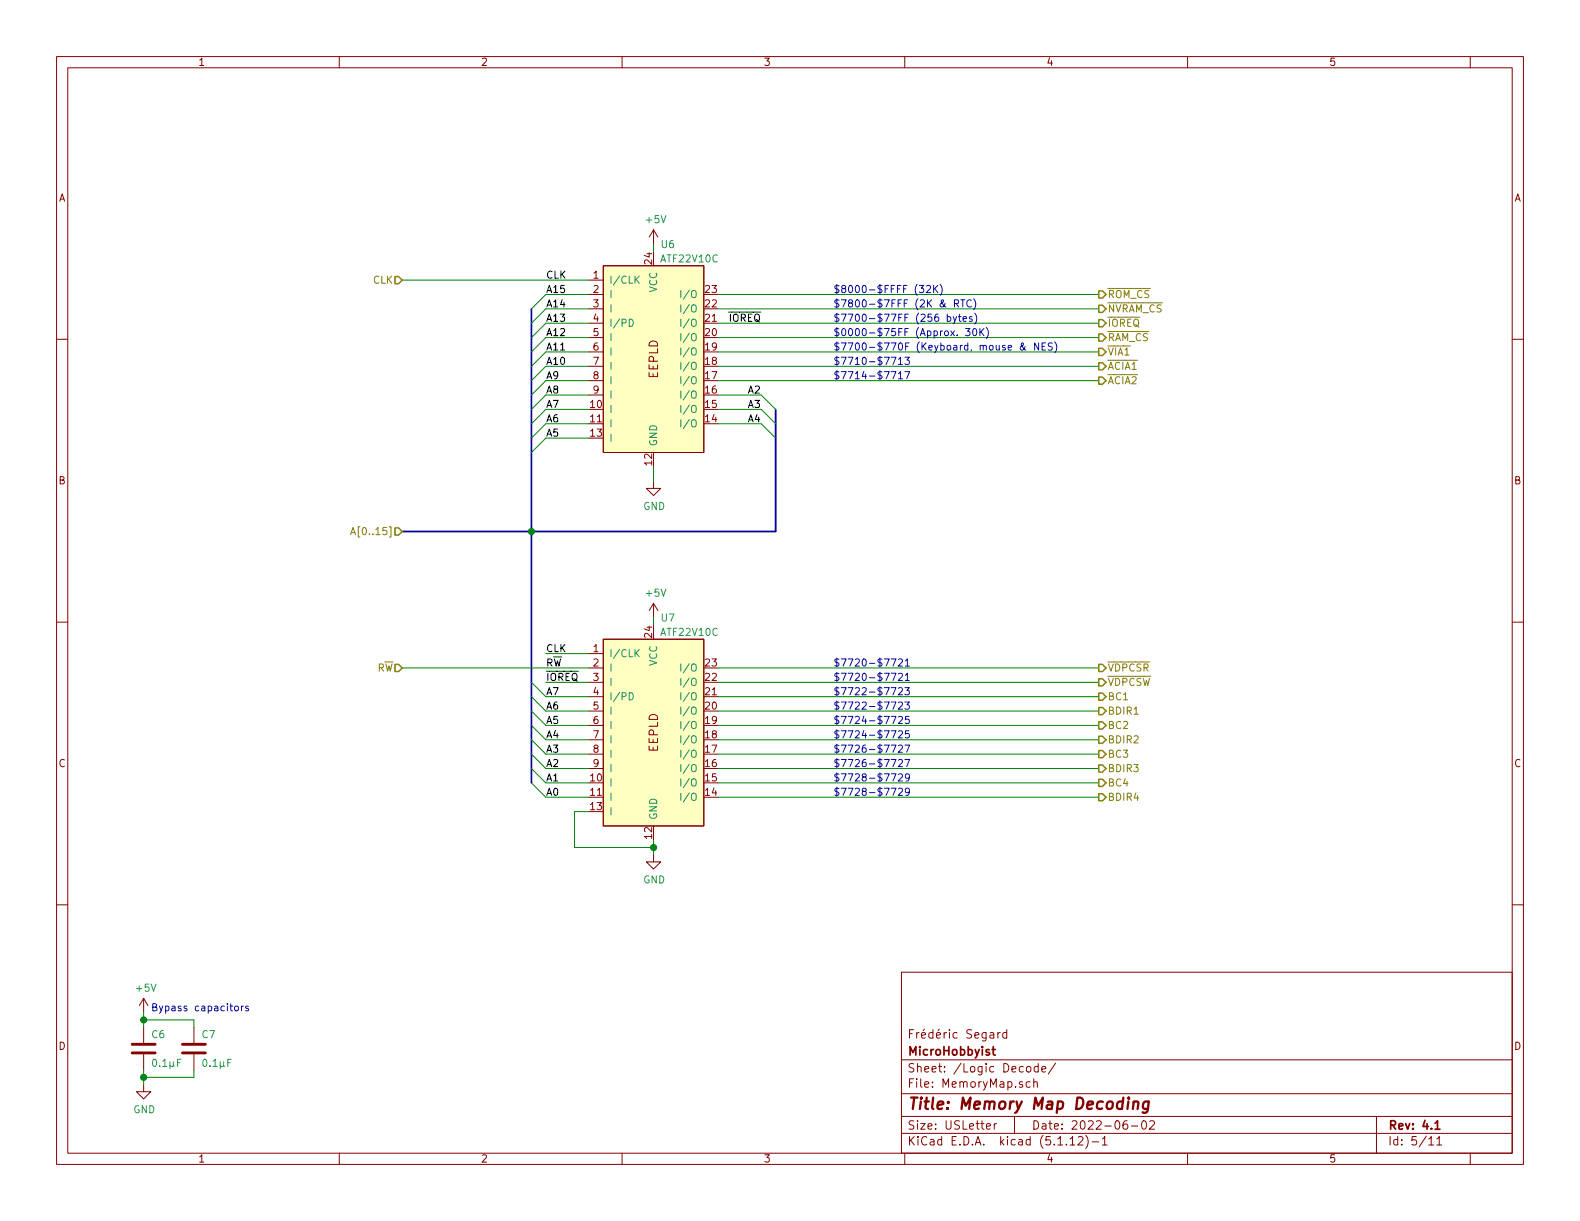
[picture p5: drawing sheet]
<svg xmlns="http://www.w3.org/2000/svg" width="279mm" height="216mm" viewBox="0 0 279 216" stroke-linecap="round" stroke-linejoin="round" font-family="sans-serif">
<g fill="none" stroke="#840000" stroke-width=".18">
<path d="M10 10h259.4v195.9h-259.4zM12 12h255.4v191.9h-255.4zM60 10v2M110 10v2M160 10v2M210 10v2M260 10v2M10 60h2M104.1 49.5h2.6M104.1 52.1h2.6M104.1 54.6h2.6M104.1 57.2h2.6"/>
<path d="M104.1 59.7h2.6M106.7 47h17.8v33h-17.8zM115.6 40.6v2.6M115.6 40.6l-.8 1.3M115.6 40.6l.7 1.3M267.4 60h2M104.1 62.2h2.6M104.1 64.8h2.6M104.1 67.3h2.6M104.1 69.9h2.6M115.6 85.1v1.3h1.2l-1.2 1.2-1.3-1.2h1.3M10 110h2"/>
<path d="M104.1 115.6h2.6M104.1 118.1h2.6M106.7 113h17.8v33.1h-17.8zM115.6 106.7l-.8 1.3M115.6 106.7v2.5M115.6 106.7l.7 1.3M267.4 110h2M104.1 120.7h2.6M104.1 123.2h2.6M104.1 125.7h2.6M104.1 128.3h2.6M104.1 130.8h2.6"/>
<path d="M104.1 133.4h2.6M104.1 135.9h2.6M10 160h2M115.6 151.1v1.3h1.2l-1.2 1.3-1.3-1.3h1.3M267.4 160h2M25.4 176.5l-.8 1.3M25.4 176.5v2.6M25.4 176.5l.8 1.3M159.4 171.9h108v32h-108zM25.4 191.8v1.2h1.3l-1.3 1.3-1.3-1.3h1.3M25.4 181.6v2.8M25.4 186.4v2.8"/>
<path d="M34.3 181.6v2.8M34.3 186.4v2.8M159.4 197.4h108M159.4 193.4h108M159.4 187.4h108M174.4 199.2l.8-.2-.1-.2-.4-.1-.3 .2 .1 .7h.6M175.8 198.7v1M176.2 198.7l-.3 .1-.1 .2M176.5 182.6v1M176.9 182.6l-.3 .1-.1 .2M178 182.7l-.4-.1-.3 .3 .1 .5 .2 .2 .4-.1M178 182.1v1.5"/>
<path d="M179.4 197.4v3M181.6 188.7l.2-.1 .4 .1 .1 .6-.1 .2-.4 .1-.2-.2zM182.2 191.3h-.5l-.2 .2v.6l.2 .2 .5-.1M182.8 191.4l.2-.1h.4v1M182.8 190.8v1.5M183.6 188.6h-.4l-.3 .2 .1 .7h.6M183.6 188.1v1.5M184.2 189.1l.7-.2v-.3h-.4l-.3 .2 .1 .7h.6M186.7 188l-1.3 1.9M199.3 198.2a.62 .62 0 0 0-.7 .6l.1 .7 .2 .2 .5-.2v-.5l-.1-.2h-.4l-.3 .2M200.1 199.1h1.1M202 198.3l.4-.1a.94 .94 0 0 1 0 1.5 .82 .82 0 0 1-.4-1.4z"/>
<path d="M203.3 198.3l.2-.1h.4l.2 .1 .1 .3-1 1.1h1M243.4 197.4v6.5M60 203.9v2M110 203.9v2M159.4 200.4h108M160 203.9v2M189.2 201.4l.5-.4v1.5M189.2 202.5h.9M190.7 201.1l.2-.1h.3l.2 .1 .1 .3-.9 1.1h.9M192 200.8a1.71 1.71 0 0 1 0 2.2M193.1 201.9h1.2M194.9 201.4l.5-.4v1.5"/>
<path d="M194.9 202.5h.9M210 203.9v2M252.7 201.4l.4-.4v1.5M252.7 202.5h.8M254.1 201.4l.4-.4v1.5M254.1 202.5h.8M260 203.9v2"/>
</g>
<path d="M175.4 185.6h.6M175.6 185.1v1.3l.4 .2M253.8 198.6l.4-.4v1.5M253.8 199.7h.8" fill="none" stroke="#840000" stroke-width=".3"/>
<path d="M199.6 194.1v.2M200.5 194.9a.52 .52 0 0 1 .8 .1l-.1 1.1M200.5 194.8l-.2 1.3M203.1 194.8l-.2 1.6a.58 .58 0 0 1-.8 .3M203.1 194.8a.68 .68 0 0 0-.9 .3l-.1 .6 .1 .3 .2 .1 .6-.1" fill="none" stroke="#840000" stroke-width=".41"/>
<g fill="#ffffc2" stroke="#ffffc2" stroke-width=".18">
<path d="M106.7 113h17.8v33.1h-17.8z"/>
<path d="M106.7 47h17.8v33h-17.8z"/>
</g>
<g fill="none" stroke="#008484" stroke-width=".18">
<path d="M111.3 56.4a.64 .64 0 0 1 .7 .7 .64 .64 0 0 1-.7 .6zM112.5 49.4l.5 .7M113 48.8l-.7 .8M120.4 51.4v1.2M120.4 53.9v1.3M120.4 56.4v1.3M120.4 59v1.2M120.4 61.5v1.3M120.4 64.1v1.2M120.4 66.6v1.3M120.4 69.1v1.3M120.4 71.7v1.2"/>
<path d="M120.4 74.2v1.3M112.5 115.4l.5 .7M113 114.9l-.7 .7M120.4 117.4v1.3M120.4 119.9v1.3M111.3 122.5a.64 .64 0 0 1 .7 .6 .64 .64 0 0 1-.7 .6zM120.4 122.5v1.2M120.4 125v1.3M120.4 127.6v1.2M120.4 130.1v1.3M120.4 132.6v1.3M120.4 135.2v1.2"/>
<path d="M120.4 137.7v1.3M120.4 140.3v1.2"/>
</g>
<path d="M23.4 186.2h4M23.4 184.7h4M32.3 186.2h4M32.3 184.7h4" fill="none" stroke="#840000" stroke-width=".51"/>
<path d="M94 54.6v83.8M137.2 72.4v21.6h-66.1" fill="none" stroke="#000084" stroke-width=".3"/>
<g fill="none" stroke="#008400" stroke-width=".18">
<path d="M71.1 49.5h33M104.1 59.7h-7.6l-2.5 2.5M104.1 54.6h-7.6l-2.5 2.6M104.1 52.1h-7.6l-2.5 2.5M104.1 57.2h-7.6l-2.5 2.5M115.6 43.2v1.3M127 59.7h67.3M127 54.6h67.3M127 52.1h67.3M127 57.2h67.3M104.1 69.9h-7.6l-2.5 2.5M104.1 72.4h-7.6l-2.5 2.5"/>
<path d="M104.1 74.9h-7.6l-2.5 2.6M104.1 77.5h-7.6l-2.5 2.5M104.1 62.2h-7.6l-2.5 2.6M104.1 67.3h-7.6l-2.5 2.6M104.1 64.8h-7.6l-2.5 2.5M127 69.9h7.6l2.6 2.5M127 72.4h7.6l2.6 2.5M127 74.9h7.6l2.6 2.6M127 62.2h67.3M127 67.3h67.3M127 64.8h67.3M115.6 82.6v2.5"/>
<path d="M71.1 118.1h33M96.5 115.6h7.6M115.6 109.2v1.3M127 118.1h67.3M94 125.7l2.5 2.6h7.6M94 128.3l2.5 2.5h7.6M94 130.8l2.5 2.6h7.6M94 133.4l2.5 2.5h7.6M94 123.2l2.5 2.5h7.6M94 120.7l2.5 2.5h7.6M94 138.4l2.5 2.6h7.6M94 135.9l2.5 2.5h7.6"/>
<path d="M96.5 120.7h7.6M127 128.3h67.3M127 130.8h67.3M127 120.7h67.3M127 133.4h67.3M127 135.9h67.3M127 125.7h67.3M127 123.2h67.3M127 138.4h67.3M104.1 143.5h-2.5v6.4h14M115.6 148.6v2.5M127 141h67.3"/>
<path d="M25.4 179.1v2.5M25.4 189.2v2.6M25.4 180.3h8.9v1.3M34.3 189.2v1.3h-8.9"/>
</g>
<g fill="none" stroke="#848400" stroke-width=".25">
<path d="M69.8 48.9h.7l.6 .6-.6 .7h-.7zM194.3 51.4h.6l.7 .7-.7 .6h-.6zM194.3 54h.6l.7 .6-.7 .6h-.6zM194.3 56.5h.6l.7 .7-.7 .6h-.6zM194.3 59.1h.6l.7 .6-.7 .6h-.6zM194.3 64.1h.6l.7 .7-.7 .6h-.6zM194.3 61.6h.6l.7 .6-.7 .7h-.6zM194.3 66.7h.6l.7 .6-.7 .6h-.6zM69.8 93.3h.7l.6 .7-.6 .6h-.7zM69.8 117.5h.7l.6 .6-.6 .6h-.7zM194.3 117.5h.6l.7 .6-.7 .6h-.6zM194.3 137.8h.6l.7 .6-.7 .7h-.6z"/>
<path d="M194.3 127.6h.6l.7 .7-.7 .6h-.6zM194.3 130.2h.6l.7 .6-.7 .6h-.6zM194.3 132.7h.6l.7 .7-.7 .6h-.6zM194.3 125.1h.6l.7 .6-.7 .7h-.6zM194.3 135.3h.6l.7 .6-.7 .6h-.6zM194.3 122.6h.6l.7 .6-.7 .6h-.6zM194.3 120h.6l.7 .7-.7 .6h-.6zM194.3 140.3h.6l.7 .7-.7 .6h-.6z"/>
</g>
<path d="M62 94.5l.4-1.2 .5 1.2M62.1 94.2h.6" fill="none" stroke="#848400" stroke-width=".18"/>
<g fill="none" stroke="#0000c2" stroke-width=".18">
<path d="M163.8 50.6l.5-.1 .3 .3-.8 .9h.8M165.1 50.5v1.2M165.3 51l.5 .7M165.8 50.5l-.7 .7M166.2 50.3a1.4 1.4 0 0 1 0 1.9M167.5 56h.4l.2 .2-.1 .6h-.5M168.6 56l.3 .8M168.8 53.7l.7-.1v-.5l-.7-.1v1.3M169.1 53.7l.4 .6M169.2 56l-.5 1.1-.1 .2M169.5 56h.5M169.6 55.5v1.1l.4 .2"/>
<path d="M169.9 53h.7M170.3 53v1.3M170.3 56.4l.6-.1-.1-.3h-.3l-.2 .2 .1 .6h.4M170.7 58.1h.8l-.4 .5 .3 .1 .1 .4-.2 .3-.6-.2M171.8 53.1a.6 .6 0 0 0-.9 .5 .6 .6 0 0 0 .6 .7l.3-.1M171.9 56h-.3l-.2 .2v.1l.5 .2v.3h-.5M172.1 58.2l.2-.1a.67 .67 0 0 1 .4 .6 .67 .67 0 0 1-.4 .7l-.2-.2-.1-.3zM172.2 52.8a1.47 1.47 0 0 1 0 2M172.4 55.4a1.47 1.47 0 0 1 0 1.9M173.3 58.1v1.3M173.5 58.6l.5 .8M174 58.1l-.7 .7"/>
<path d="M174.4 57.9a1.47 1.47 0 0 1 0 1.9M157.6 63.2h.8l-.5 1.2M157.6 65.7h.8l-.5 1.3M158.9 63.5l.3-.3v1.2M158.9 66.1l.3-.4v1.3M158.9 64.4h.7M158.9 67h.7M160 63.2h.8l-.4 .5 .4 .1v.5l-.2 .1-.6-.1M160 65.7h.9l-.6 1.3M181.3 61.2l-.4 .6a.35 .35 0 0 1-.4 0 .35 .35 0 0 1 0-.5l.5-.4-.2-.3-.2 .2v.3l.7 .7 .1 .1M183.7 60.6v1.3l-.7-1.3v1.3M184.3 61.2h.4"/>
<path d="M184.9 60.6h-.6v1.3h.6M186.1 60.7l-.5-.1-.2 .2 .1 .4 .5 .2 .1 .3-.2 .2-.5-.1M186.5 60.5a1.47 1.47 0 0 1 0 1.9M157.6 119h.8l-.5 1.3M157.6 116.5h.8l-.5 1.3M158.9 119.2l.5-.2 .2 .4-.1 .2-.7 .7h.8M158.9 116.6l.5-.1 .2 .4-.1 .2-.7 .7h.8M160.1 119.4l.4-.4v1.3M160.1 116.9l.4-.4v1.3M160.1 117.8h.7M157.6 136.8h.8l-.5 1.3M157.6 139.4h.8l-.5 1.2"/>
<path d="M157.6 134.3h.8l-.5 1.3M157.6 124.1h.8l-.5 1.3M157.6 121.6h.8l-.5 1.3M157.6 126.7h.8l-.5 1.2M157.6 129.2h.8l-.5 1.3M157.6 131.7h.8l-.5 1.3M158.9 137l.5-.2 .2 .4-.1 .2-.7 .7h.8M158.9 139.5l.5-.1 .2 .3-.1 .2-.7 .7h.8M158.9 134.4l.5-.1 .2 .3-.1 .2-.7 .8h.8M158.9 124.3l.5-.2 .2 .4-.1 .2-.7 .7h.8M158.9 121.7l.5-.1 .2 .3-.1 .2-.7 .8h.8M158.9 126.8l.5-.1 .2 .3-.1 .2-.7 .7h.8"/>
<path d="M158.9 129.3l.5-.1 .2 .4-.1 .2-.7 .7h.8M158.9 131.9l.5-.2 .2 .4-.1 .2-.7 .7h.8M160 134.3h.9l-.6 1.3M160 124.1h.8l-.4 .5 .4 .1v.6l-.2 .1-.6-.1M160 121.6h.8l-.4 .5 .4 .1v.5l-.2 .2-.6-.2M160 131.7h.9l-.6 1.3M160.1 120.3h.7M160.8 126.7h-.7v.6l.2-.1 .5 .1v.5l-.2 .1-.5-.1M160.8 129.2h-.7v.6l.2-.1 .5 .1v.6l-.2 .1-.5-.1M160.8 137.4l-.2 .2h-.4l-.1-.2v-.4l.2-.2h.3l.2 .3a.97 .97 0 0 1-.2 .9l-.4 .1M160.8 139.9l-.2 .3-.4-.1-.1-.2v-.4l.2-.1h.3l.2 .2a.97 .97 0 0 1-.2 1h-.4M41.6 178l.3-.1 .3 .2-.2 .6h-.3l-.2-.2z"/>
<path d="M42.7 177.9v.8M43.1 177.9l-.4 .2M43.9 178l-.3-.1-.2 .2 .1 .2 .4 .1v.3h-.5"/>
</g>
<g fill="#008400" stroke="#008400" stroke-width=".25">
<circle cx="25.4" cy="190.5" r=".51"/>
<circle cx="115.6" cy="149.9" r=".51"/>
<circle cx="94" cy="94" r=".51"/>
<circle cx="25.4" cy="180.3" r=".51"/>
</g>
<text font-size="2.8" fill="#840000" x="160.4" y="196.2">Title: Memory Map Decoding</text>
<g font-size="2.1" fill="#840000">
<text x="116.4" y="67" transform="rotate(-90 116.4 67)">EEPLD</text>
<text x="116.4" y="133" transform="rotate(-90 116.4 133)">EEPLD</text>
<text x="160.4" y="183.6">Frédéric Segard</text>
<text x="160.4" y="189.6">Sheet: /Logic Decode/</text>
<text x="160.4" y="186.6">MicroHobbyist</text>
<text x="160.4" y="192.3">File: MemoryMap.sch</text>
<text x="160.4" y="202.5">KiCad E.D.A. kicad (5.1.12)-1</text>
<text x="160.4" y="199.7">Size: USLetter</text>
<text x="182.4" y="199.7">Date: 2022-06-02</text>
<text x="245.4" y="199.7">Rev: 4.1</text>
<text x="245.4" y="202.5">Id: 5/11</text>
</g>
<g font-size="1.8" fill="#840000">
<text x="35" y="11.6">1</text>
<text x="85" y="11.6">2</text>
<text x="135" y="11.6">3</text>
<text x="185" y="11.6">4</text>
<text x="235" y="11.6">5</text>
<text x="10.4" y="35.6">A</text>
<text x="267.8" y="35.6">A</text>
<text x="115.3" y="46.7" transform="rotate(-90 115.3 46.7)">24</text>
<text x="104.9" y="49.3">1</text>
<text x="104.9" y="51.8">2</text>
<text x="124.8" y="51.8">23</text>
<text x="104.9" y="54.4">3</text>
<text x="104.9" y="56.9">4</text>
<text x="104.9" y="59.4">5</text>
<text x="124.8" y="59.4">20</text>
<text x="124.8" y="56.9">21</text>
<text x="124.8" y="54.4">22</text>
<text x="104.9" y="62">6</text>
<text x="104.9" y="64.5">7</text>
<text x="124.8" y="64.5">18</text>
<text x="124.8" y="62">19</text>
<text x="104.9" y="67.1">8</text>
<text x="104.9" y="69.6">9</text>
<text x="124.8" y="69.6">16</text>
<text x="124.8" y="67.1">17</text>
<text x="104.4" y="72.1">10</text>
<text x="104.4" y="74.7">11</text>
<text x="104.4" y="77.2">13</text>
<text x="124.8" y="74.7">14</text>
<text x="124.8" y="72.1">15</text>
<text x="115.3" y="82.2" transform="rotate(-90 115.3 82.2)">12</text>
<text x="10.4" y="85.6">B</text>
<text x="267.8" y="85.6">B</text>
<text x="115.3" y="112.7" transform="rotate(-90 115.3 112.7)">24</text>
<text x="104.9" y="115.3">1</text>
<text x="104.9" y="117.9">2</text>
<text x="124.8" y="117.9">23</text>
<text x="104.9" y="120.4">3</text>
<text x="104.9" y="122.9">4</text>
<text x="104.9" y="125.5">5</text>
<text x="124.8" y="125.5">20</text>
<text x="124.8" y="122.9">21</text>
<text x="124.8" y="120.4">22</text>
<text x="104.9" y="128">6</text>
<text x="104.9" y="130.6">7</text>
<text x="124.8" y="130.6">18</text>
<text x="124.8" y="128">19</text>
<text x="10.4" y="135.6">C</text>
<text x="104.9" y="133.1">8</text>
<text x="104.9" y="135.6">9</text>
<text x="124.8" y="135.6">16</text>
<text x="124.8" y="133.1">17</text>
<text x="267.8" y="135.6">C</text>
<text x="104.4" y="138.2">10</text>
<text x="104.4" y="140.7">11</text>
<text x="104.4" y="143.3">13</text>
<text x="124.8" y="140.7">14</text>
<text x="124.8" y="138.2">15</text>
<text x="115.3" y="148.3" transform="rotate(-90 115.3 148.3)">12</text>
<text x="10.4" y="185.6">D</text>
<text x="267.8" y="185.6">D</text>
<text x="35" y="205.5">1</text>
<text x="85" y="205.5">2</text>
<text x="135" y="205.5">3</text>
<text x="185" y="205.5">4</text>
<text x="235" y="205.5">5</text>
</g>
<g font-size="1.8" fill="#008484">
<text x="114.4" y="39.5">+5V</text>
<text x="117" y="43.9">U6</text>
<text x="117" y="46.4">ATF22V10C</text>
<text x="107.7" y="50.2">I/CLK</text>
<text x="107.7" y="52.7">I</text>
<text x="116.2" y="51.7" transform="rotate(-90 116.2 51.7)">VCC</text>
<text x="121.1" y="52.7">I/O</text>
<text x="107.7" y="55.2">I</text>
<text x="107.7" y="57.8">I/PD</text>
<text x="121.1" y="57.8">I/O</text>
<text x="121.1" y="55.2">I/O</text>
<text x="107.7" y="60.3">I</text>
<text x="107.7" y="62.9">I</text>
<text x="107.7" y="65.4">I</text>
<text x="121.1" y="65.4">I/O</text>
<text x="121.1" y="62.9">I/O</text>
<text x="121.1" y="60.3">I/O</text>
<text x="107.7" y="67.9">I</text>
<text x="107.7" y="70.5">I</text>
<text x="121.1" y="70.5">I/O</text>
<text x="121.1" y="67.9">I/O</text>
<text x="107.7" y="73">I</text>
<text x="107.7" y="75.6">I</text>
<text x="121.1" y="75.6">I/O</text>
<text x="121.1" y="73">I/O</text>
<text x="107.7" y="78.1">I</text>
<text x="116.2" y="79" transform="rotate(-90 116.2 79)">GND</text>
<text x="113.7" y="90.2">GND</text>
<text x="114.4" y="105.5">+5V</text>
<text x="117" y="109.9">U7</text>
<text x="117" y="112.4">ATF22V10C</text>
<text x="107.7" y="116.2">I/CLK</text>
<text x="107.7" y="118.7">I</text>
<text x="116.2" y="117.8" transform="rotate(-90 116.2 117.8)">VCC</text>
<text x="121.1" y="118.7">I/O</text>
<text x="107.7" y="121.3">I</text>
<text x="107.7" y="123.8">I/PD</text>
<text x="121.1" y="123.8">I/O</text>
<text x="121.1" y="121.3">I/O</text>
<text x="107.7" y="126.4">I</text>
<text x="107.7" y="128.9">I</text>
<text x="107.7" y="131.4">I</text>
<text x="121.1" y="131.4">I/O</text>
<text x="121.1" y="128.9">I/O</text>
<text x="121.1" y="126.4">I/O</text>
<text x="107.7" y="134">I</text>
<text x="107.7" y="136.5">I</text>
<text x="121.1" y="136.5">I/O</text>
<text x="121.1" y="134">I/O</text>
<text x="107.7" y="139.1">I</text>
<text x="107.7" y="141.6">I</text>
<text x="121.1" y="141.6">I/O</text>
<text x="121.1" y="139.1">I/O</text>
<text x="107.7" y="144.1">I</text>
<text x="116.2" y="145" transform="rotate(-90 116.2 145)">GND</text>
<text x="113.7" y="156.2">GND</text>
<text x="24.2" y="175.4">+5V</text>
<text x="26.9" y="183.6">C6</text>
<text x="35.8" y="183.6">C7</text>
<text x="27.2" y="188.6">0.1µF</text>
<text x="36" y="188.6">0.1µF</text>
<text x="23.6" y="196.8">GND</text>
</g>
<g font-size="1.8" fill="#848400">
<text x="66" y="50.2">CLK</text>
<text x="195.8" y="52.7">ROM_CS</text>
<text x="195.8" y="55.2">NVRAM_CS</text>
<text x="195.8" y="57.8">IOREQ</text>
<text x="195.8" y="65.4">ACIA1</text>
<text x="195.8" y="60.3">RAM_CS</text>
<text x="195.8" y="62.9">VIA1</text>
<text x="195.8" y="67.9">ACIA2</text>
<text x="63.2" y="94.6">A[0..15]</text>
<text x="66.6" y="118.7">RW</text>
<text x="195.8" y="118.7">VDPCSR</text>
<text x="195.8" y="123.8">BC1</text>
<text x="195.8" y="121.3">VDPCSW</text>
<text x="195.8" y="128.9">BC2</text>
<text x="195.8" y="131.4">BDIR2</text>
<text x="195.8" y="126.4">BDIR1</text>
<text x="195.8" y="134">BC3</text>
<text x="195.8" y="136.5">BDIR3</text>
<text x="195.8" y="139.1">BC4</text>
<text x="195.8" y="141.6">BDIR4</text>
</g>
<g font-size="1.8">
<text x="96.5" y="49.3">CLK</text>
<text x="96.5" y="51.8">A15</text>
<text x="96.5" y="59.4">A12</text>
<text x="96.5" y="56.9">A13</text>
<text x="96.5" y="54.4">A14</text>
<text x="128.9" y="56.9">IOREQ</text>
<text x="96.5" y="64.5">A10</text>
<text x="96.5" y="62">A11</text>
<text x="96.5" y="67.1">A9</text>
<text x="96.5" y="69.6">A8</text>
<text x="132.4" y="69.6">A2</text>
<text x="96.5" y="74.7">A6</text>
<text x="96.5" y="72.1">A7</text>
<text x="96.5" y="77.2">A5</text>
<text x="132.4" y="72.1">A3</text>
<text x="132.4" y="74.7">A4</text>
<text x="96.5" y="115.3">CLK</text>
<text x="96.5" y="117.9">RW</text>
<text x="96.5" y="120.4">IOREQ</text>
<text x="96.5" y="125.5">A6</text>
<text x="96.5" y="122.9">A7</text>
<text x="96.5" y="130.6">A4</text>
<text x="96.5" y="128">A5</text>
<text x="96.5" y="135.6">A2</text>
<text x="96.5" y="133.1">A3</text>
<text x="96.5" y="140.7">A0</text>
<text x="96.5" y="138.2">A1</text>
</g>
<g font-size="1.8" fill="#0000c2">
<text x="147.3" y="51.8">$8000-$FFFF (32K)</text>
<text x="147.3" y="59.4">$0000-$75FF (Approx. 30K)</text>
<text x="147.3" y="56.9">$7700-$77FF (256 bytes)</text>
<text x="147.3" y="54.4">$7800-$7FFF (2K &amp; RTC)</text>
<text x="147.3" y="64.5">$7710-$7713</text>
<text x="147.3" y="62">$7700-$770F (Keyboard, mouse &amp; NES)</text>
<text x="147.3" y="67.1">$7714-$7717</text>
<text x="147.3" y="117.9">$7720-$7721</text>
<text x="147.3" y="125.5">$7722-$7723</text>
<text x="147.3" y="122.9">$7722-$7723</text>
<text x="147.3" y="120.4">$7720-$7721</text>
<text x="147.3" y="128">$7724-$7725</text>
<text x="147.3" y="130.6">$7724-$7725</text>
<text x="147.3" y="135.6">$7726-$7727</text>
<text x="147.3" y="133.1">$7726-$7727</text>
<text x="147.3" y="138.2">$7728-$7729</text>
<text x="147.3" y="140.7">$7728-$7729</text>
<text x="26.7" y="178.8">Bypass capacitors</text>
</g>
</svg>
